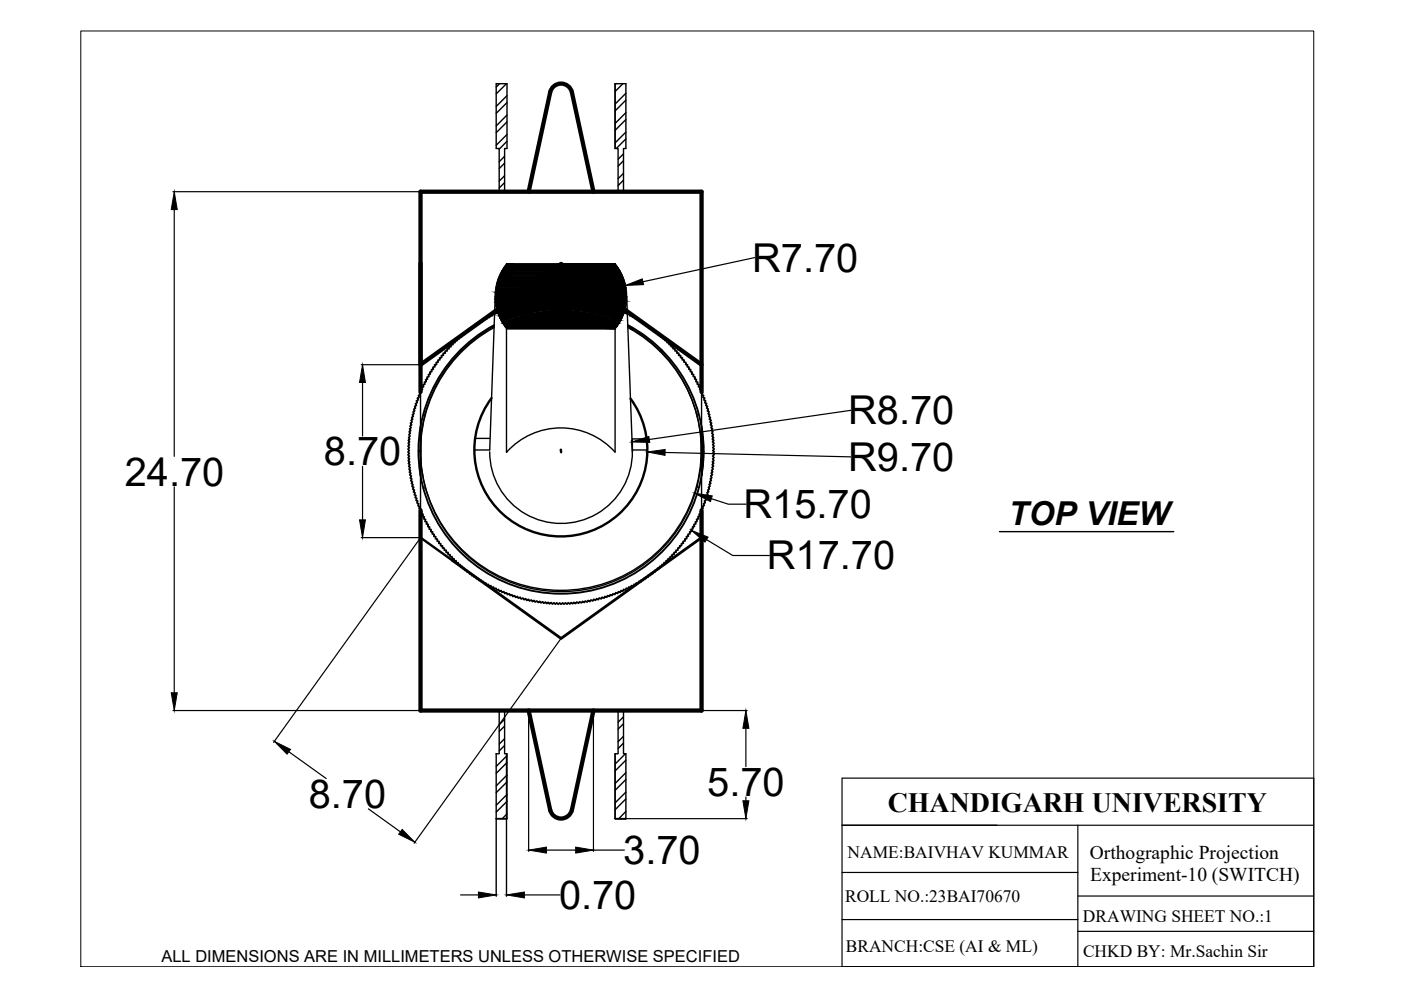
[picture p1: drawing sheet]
<svg xmlns="http://www.w3.org/2000/svg" width="297mm" height="210mm" viewBox="0 0 297 210" stroke-linecap="round" stroke-linejoin="round" font-family="sans-serif">
<!-- layer: thick continuous -->
<g fill="none" stroke="#000" stroke-width=".3">
<path d="M105.9 17.7l-.7 .8M107.4 17.7l-2.2 2.2M130.6 17.7l-.2 .2M132.1 17.7l-1.7 1.7M132.7 19.8l-2.3 2.3M107 34.6l-1.2 1.1M107 38.7l-1.2 1.2M107 33.1l-1.2 1.2M107 37.3l-1.2 1.1M107.5 21.7l-2.3 2.3M107.5 25.9l-2.3 2.2M107.5 30l-1.7 1.6"/>
<path d="M107.5 20.3l-2.3 2.3M107.5 24.4l-2.3 2.3M107.5 28.5l-2.3 2.3M132.2 34.1l-1.2 1.1M132.2 38.2l-1.2 1.2M132.2 32.6l-1.2 1.2M132.2 36.8l-1.2 1.1M132.7 21.2l-2.3 2.3M132.7 25.3l-2.3 2.3M132.7 29.4l-2 2.1M132.7 23.9l-2.3 2.3M132.7 28l-2.3 2.3"/>
<path d="M107.1 40.6h-1.3v-9.1h-.6v-13.8h2.3v13.8h-.5v9.1h.5M107.4 55.9a10.9 10.9 0 0 0 0 13.8h23.1M112.1 40.6h13.7M119 56h11.4h-23M130.4 55.9a10.9 10.9 0 0 1 0 13.8v26.1M131 40.6v-9.1h-.6v-13.8h2.3v13.8h-.5v9.1M97.6 74.2l.3 .4M104.8 69.2a29.8 29.8 0 0 0-8.9 45.1 29.8 29.8 0 0 0 46 0 29.8 29.8 0 0 0-8.8-45.1M105 62.8l-1.2 32.6h-3.2M106.5 68.3a29.8 29.8 0 0 1 24.9 .1M107.4 69.6v26.2M110.7 64.4h.1"/>
<path d="M111.2 66.4l.1 .5M119 65.9v-.5v.5M119 65.4v.5M120.5 65.5l.3 .4 .3-.4M121.8 62.8h.3M122 62.7v.3M126.8 66.4l-.2 .5M127.3 64.4h.1M129.8 67.4l.1 .5 .5-.2M130.4 64.2v1.2M131.3 68.5a29.8 29.8 0 0 0-24.7 0M132.9 62.8l1.2 32.6h3.2"/>
<path d="M133.1 69.4a29.8 29.8 0 0 1 8.9 45.2 29.8 29.8 0 0 1-46 0 29.8 29.8 0 0 1 8.8-45.1M133.6 69.2l.2 .6 .3-.3M134.1 66.8v.3M134.1 69.5v.5M140 74.6l.3-.4-.3 .4M148.7 77.3v36.7M87.7 87.2v.1M89.2 83.1v-42.5v73.4M89.2 95.7h-.5h.5M89.8 87.8l.4 .1M100.7 92.9h3.1M103.8 95.8a15.1 15.1 0 0 0 15.2 15.2 15.1 15.1 0 0 0 15.1-15.2"/>
<path d="M107.4 95.8h.1M107.5 95.8a15.4 15.4 0 0 1 22.9 0M118.8 95.4h.2M118.8 95.9h.3M118.8 95.7h.3M118.9 95.3l.1 .7M130.4 95.8h.1M133.9 93.4l.2 2.3M137.1 93.1h-3v2.8M148.2 87.8l-.5 .1M148.7 95.7h.5h-.5M150.2 87.2h.1"/>
<path d="M90.2 103.4l-.4 .1M147.8 103.2l.4 .1M211.9 112.7h37M105.2 159.8v.1M105.8 150.7v9.1h-.6M106.2 150.7l-.4 .3M107 150.7v9.1h.5v13.8h-2.3v-13.8M107 154l-1.2 1.1M107 158.1l-1.2 1.1M107 152.5l-1.2 1.2M107 156.6l-1.2 1.2M107.4 159.8v13.8"/>
<path d="M131 150.7v9.1h-.6v13.8M132.2 150.7v9.1h.5v13.8h-2.3M132.2 153.4l-1.2 1.2M132.2 157.6l-1.2 1.1M132.2 152l-1.2 1.1M132.2 156.1l-1.2 1.2M132.6 159.8l-2.2 2.2M105.2 173.7v16.3M107.4 173.7v16.3M107.5 161.7l-2.3 2.3M107.5 165.8l-2.3 2.3M107.5 169.9l-2.3 2.3"/>
<path d="M107.5 160.2l-2.3 2.3M107.5 164.3l-2.3 2.3M107.5 168.5l-2.3 2.2M107.5 172.6l-1 1M130.4 173.6h2.3h-2.3M132.7 161.2l-2.3 2.3M132.7 165.3l-2.3 2.3M132.7 169.4l-2.3 2.3M132.7 173.5l-.1 .1M132.7 163.8l-2.3 2.3M132.7 167.9l-2.3 2.3M132.7 172l-1.5 1.6"/>
</g>
<path d="M116.7 19.5l-4.6 21.1M116.7 19.5a2.36 2.36 0 0 1 2.3-1.8 2.36 2.36 0 0 1 2.2 1.8M121.2 19.5l4.6 21.1M89.2 55.8v21.5l29.8-21.3 29.7 21.3M89.2 83.1v-42.5h59.5v42.5M89.2 108.2v42.5h59.5v-42.5M112.1 150.7l4.6 21.1M125.8 150.7l-4.6 21.1M116.7 171.7a2.36 2.36 0 0 0 2.3 1.9 2.36 2.36 0 0 0 2.2-1.9" fill="none" stroke="#000" stroke-width=".91"/>
<g fill="#000" stroke="#000" stroke-width=".21">
<path d="M36.9 40.6l.7 3.8h-1.3zM132.6 60.5l3.6-1.4 .2 1.3zM106.1 67.5h1.7l-1.4 .6zM106.1 67.5l.3 .6zM119.6 63.3h.1zM118.8 63.3h.8zM118.2 65.9h1.5zM130.1 67.5h1.7l-.2 .5zM131.4 65.8l.9 .4zM131.4 65.8h1l-.1 .4zM76.9 77.3l.6 3.8h-1.3zM133.9 93.7l3.7-1.2 .2 1.3z"/>
<path d="M137.2 95.8l3.8-.5v1.2zM148.7 90.5l.2 1.2h-.2zM148.7 98.3h.4l-.2 1.3zM76.2 110.2h1.3l-.6 3.8zM146.6 112.4l3.5 1.5-.6 1zM147.2 104.6l3.8 .5-.4 1.2zM36.3 146.9h1.3l-.7 3.8zM58.2 157.2l3.4 1.7-.7 1zM158.1 150.7l.7 3.7h-1.3zM85.3 175.9l2.7 2.7-3.5-1.7zM112.1 180.2l3.8-.6v1.3zM122.1 179.6l3.7 .6-3.7 .7z"/>
<path d="M157.5 169.8h1.3l-.7 3.8zM101.4 189.1l3.8 .6-3.8 .7zM107.4 189.7l3.8-.6v1.3z"/>
<path d="M105.6 59.2l7.5 .9 1.3-.9zM105.6 59.2l7.5 .9h-7.8z"/>
<path d="M106 58.3l8.4 .9 1.2-.9zM106 58.3l8.4 .9h-8.8z"/>
<path d="M106.4 57.5l9.2 .8 1.2-.8zM106.4 57.5l9.2 .8h-9.6z"/>
<path d="M117.9 56.7h2.1zM117.9 56.7h2.1z"/>
<path d="M106.9 56.7l9.9 .8 1.1-.8zM106.9 56.7l9.9 .8h-10.4z"/>
<path d="M107.4 56l10.5 .7 1.1-.7zM107.4 56l10.5 .7h-11z"/>
<path d="M120 56.7h11zM120 56.7h11z"/>
<path d="M117.9 56.7l3.2 .8-1.1-.8zM116.8 57.5l1.1-.8 3.2 .8z"/>
<path d="M121.1 57.5h10.4zM121.1 57.5h10.4z"/>
<path d="M116.8 57.5h4.3zM116.8 57.5h4.3z"/>
<path d="M116.8 57.5l5.5 .8-1.2-.8zM115.6 58.3l1.2-.8 5.5 .8z"/>
<path d="M122.3 58.3h9.6zM122.3 58.3h9.6z"/>
<path d="M115.6 58.3h6.7zM115.6 58.3h6.7z"/>
<path d="M115.6 58.3l7.9 .9-1.2-.9zM114.4 59.2l1.2-.9 7.9 .9z"/>
<path d="M114.4 59.2h9.1zM114.4 59.2h9.1z"/>
<path d="M114.4 59.2l10.3 .9-1.2-.9zM113.2 60.1l1.2-.9 10.3 .9z"/>
<path d="M119 56h11.4l.6 .7zM119 56l1 .7h11zM117.9 56.7l1.1-.7 1 .7z"/>
<path d="M120 56.7l11.5 .8-.5-.8zM120 56.7l11.5 .8h-10.4z"/>
<path d="M121.1 57.5l10.8 .8-.4-.8zM121.1 57.5l10.8 .8h-9.6z"/>
<path d="M122.3 58.3l9.9 .9-.3-.9zM122.3 58.3l9.9 .9h-8.7z"/>
<path d="M123.5 59.2h8.7zM123.5 59.2h8.7z"/>
<path d="M123.5 59.2l9 .9-.3-.9zM123.5 59.2l9 .9h-7.8z"/>
<path d="M105 63.3h3.7zM105 63.3h3.7z"/>
<path d="M105 63.3h3.7zM105 63.3h3.7z"/>
<path d="M105 63.3h3.7zM105 63.3h3.7z"/>
<path d="M105 63.4h3.5zM105 63.4h3.5z"/>
<path d="M105 63.6h3.3zM105 63.6h3.3z"/>
<path d="M105.2 64.8l.2 .9 1.2-.9zM105.2 64.8l.2 .9z"/>
<path d="M105.4 65.7l.2 .5 1.2-.5zM105.4 65.7l.2 .5z"/>
<path d="M105.5 65.6h1.5zM105.4 65.7h1.4z"/>
<path d="M105.5 65.6h1.5zM105.5 65.6h1.5z"/>
<path d="M105.5 65.6h1.5zM105.5 65.6h1.5z"/>
<path d="M105.1 64.1l1.5 .7 .9-.7zM105.1 64.1l1.5 .7h-1.4z"/>
<path d="M105.8 65.4h1.7zM105.7 65.4h1.8z"/>
<path d="M105.7 65.4l1.3 .2 .5-.2zM105.5 65.6l.2-.2 1.3 .2z"/>
<path d="M105.1 64.1h2.5zM105.1 64.1h2.4z"/>
<path d="M106.1 67.5h1.7zM106.1 67.5h1.7z"/>
<path d="M105 63.8h3zM105 63.8h3z"/>
<path d="M105 63.8h3zM105 63.8h3z"/>
<path d="M105 63.8l2.6 .3 .4-.3zM105 63.8l2.6 .3h-2.5z"/>
<path d="M105 63.8h3zM105 63.8h3z"/>
<path d="M105 63.6h3.3zM105 63.6h3.3z"/>
<path d="M105 63.6l3 .2 .3-.2zM105 63.6l3 .2h-3z"/>
<path d="M105 63.6h3.3zM105 63.6h3.3z"/>
<path d="M106.2 65.1l1.3 .3 1-.3zM105.8 65.4l.4-.3 1.3 .3z"/>
<path d="M105 63.4h3.5zM105 63.4h3.5z"/>
<path d="M105 63.4h3.5zM105 63.4h3.5z"/>
<path d="M105 63.4l3.3 .2 .2-.2zM105 63.4l3.3 .2h-3.3z"/>
<path d="M106.3 65.1h2.2zM106.3 65.1h2.2z"/>
<path d="M106.3 65.1h2.2zM106.3 65.1h2.2z"/>
<path d="M105 63.3h3.6zM105 63.3h3.7z"/>
<path d="M105 63.3h3.6zM105 63.3l3.5 .1z"/>
<path d="M106.5 64.9l2 .2 .5-.2zM106.3 65.1l.2-.2 2 .2z"/>
<path d="M106.5 64.9h2.6zM106.5 64.9h2.5z"/>
<path d="M105.8 67l2 .5 1.4-.5zM105.8 67l2 .5h-1.7z"/>
<path d="M105 62.9l3.7 .4 .6-.4zM105 62.9l3.7 .4h-3.7z"/>
<path d="M105.8 66.9l3.4 .1 .4-.1zM105.8 66.9l3.4 .1h-3.4z"/>
<path d="M106.9 64.6l2.2 .3 .9-.3zM106.5 64.9l.4-.3 2.2 .3z"/>
<path d="M106.9 64.6h3.2zM106.9 64.6h3.1z"/>
<path d="M106.9 64.6h3.2zM106.9 64.6h3.2z"/>
<path d="M105 62l4.3 .9 1.3-.9zM105 62l4.3 .9h-4.3z"/>
<path d="M105.6 66.6l4 .3 1.1-.3zM105.6 66.6l4 .3h-3.8z"/>
<path d="M107.2 64.4l2.9 .2 .6-.2zM106.9 64.6l.3-.2 2.9 .2z"/>
<path d="M107.3 64.3h3.9zM107.2 64.4h3.5z"/>
<path d="M107.5 64.2h4.1zM107.3 64.3h3.9z"/>
<path d="M107.5 64.2h4.1zM107.5 64.2h4.1z"/>
<path d="M107.5 64.2h4.2zM107.5 64.2h4.1z"/>
<path d="M107.5 64.1h4.2zM107.5 64.1l4.2 .1z"/>
<path d="M105.1 61l5.5 1 1.3-1zM105.1 61l5.5 1h-5.6z"/>
<path d="M107.6 64.1h4.3zM107.5 64.1h4.2z"/>
<path d="M105.5 66.2l5.2 .4 1.2-.4zM105.5 66.2l5.2 .4h-5.1z"/>
<path d="M105.6 66.2h6.4zM105.5 66.2h6.4z"/>
<path d="M107.6 64.1h4.5zM107.6 64.1h4.3z"/>
<path d="M105.7 66.2h6.4zM105.6 66.2h6.4z"/>
<path d="M107.7 64h4.6zM107.6 64.1h4.5z"/>
<path d="M105.3 60.1l6.6 .9 1.2-.9zM105.3 60.1l6.6 .9h-6.8z"/>
<path d="M107.9 63.9l4.4 .1 .8-.1zM107.7 64l.2-.1 4.4 .1z"/>
<path d="M107.9 63.8h5.3zM107.9 63.8l5.2 .1z"/>
<path d="M108 63.8h5.2zM107.9 63.8h5.3z"/>
<path d="M108 63.8h5.3zM108 63.8h5.2z"/>
<path d="M108 63.8h5.4zM108 63.8h5.3z"/>
<path d="M108 63.8h5.5zM108 63.8h5.4z"/>
<path d="M106.4 65.9l5.7 .3 1.5-.3zM105.7 66.2l.7-.3 5.7 .3z"/>
<path d="M108.1 63.7h5.8zM108 63.8h5.5z"/>
<path d="M108.2 63.7h6.1zM108.1 63.7h5.8z"/>
<path d="M108.3 63.6h6.4zM108.2 63.7h6.1z"/>
<path d="M108.3 63.6h6.5zM108.3 63.6h6.4z"/>
<path d="M108.3 63.6h6.6zM108.3 63.6h6.6z"/>
<path d="M108.3 63.6h6.6zM108.3 63.6h6.5z"/>
<path d="M108.3 63.6h6.8zM108.3 63.6h6.6z"/>
<path d="M106.9 65.6l6.7 .3 1.5-.3zM106.4 65.9l.5-.3 6.7 .3z"/>
<path d="M108.4 63.5h6.9zM108.4 63.5l6.7 .1z"/>
<path d="M107 65.6h8.5zM106.9 65.6h8.2z"/>
<path d="M108.4 63.5h7.1zM108.4 63.5h6.9z"/>
<path d="M107 65.6h8.6zM107 65.6h8.5z"/>
<path d="M108.5 63.4h7.8zM108.4 63.5h7.1z"/>
<path d="M108.5 63.4h7.9zM108.5 63.4h7.8z"/>
<path d="M108.5 63.4h8zM108.5 63.4h7.9z"/>
<path d="M108.5 63.4h8.1zM108.5 63.4h8.2z"/>
<path d="M108.5 63.4h8.1zM108.5 63.4h8z"/>
<path d="M107.3 65.5h9.4zM107 65.6h8.6z"/>
<path d="M108.6 63.4h8.4zM108.6 63.4h8.1z"/>
<path d="M108.6 63.4h8.5zM108.6 63.4h8.4z"/>
<path d="M108.6 63.3h9.3zM108.6 63.3h9.4z"/>
<path d="M108.6 63.3h9.3zM108.6 63.3l8.5 .1z"/>
<path d="M107.5 65.4h10.6zM107.5 65.4h10.7z"/>
<path d="M107.5 65.4h10.6zM107.3 65.5h9.4z"/>
<path d="M108.7 63.3h9.4zM108.7 63.3h10.1z"/>
<path d="M108.7 63.3h9.4zM108.6 63.3h9.4z"/>
<path d="M108.7 63.3h10.1zM108.7 63.3h10.2z"/>
<path d="M108.7 63.3h10.2zM108.7 63.3h10.8z"/>
<path d="M118.8 63.3h.8zM118.7 63.3h.9z"/>
<path d="M118.7 63.3h1.1zM118 63.3h1.8z"/>
<path d="M107.5 65.4h12.2zM107.5 65.4h10.7z"/>
<path d="M118.2 65.9h3zM116.8 65.9h4.4z"/>
<path d="M118 63.3h1.8zM118 63.3h1.8z"/>
<path d="M118 63.3l2.4 .1zM117.5 63.4h2.9z"/>
<path d="M117.5 63.4h3.3zM117.1 63.4h3.7z"/>
<path d="M117.1 63.4h3.9zM117 63.4h4z"/>
<path d="M117 63.4h4.2zM116.8 63.4h4.4z"/>
<path d="M116.8 65.9h4.4zM116.7 65.9h4.5z"/>
<path d="M116.7 65.9l6 .2-1.5-.2zM115.3 66.1l1.4-.2 6 .2z"/>
<path d="M116.8 63.4h4.5zM116.6 63.4h4.7z"/>
<path d="M116.6 63.4h4.8zM116.4 63.4h5z"/>
<path d="M116.4 63.4h5.1zM116.3 63.4h5.2z"/>
<path d="M116.3 63.4l5.7 .1zM115.9 63.5h6.1z"/>
<path d="M115.9 63.5h6.5zM115.5 63.5h6.9z"/>
<path d="M115.5 63.5h7.1zM115.3 63.5h7.3z"/>
<path d="M115.3 63.5l7.5 .1zM115.1 63.6h7.7z"/>
<path d="M115.3 66.1h7.4zM115.2 66.1h7.5z"/>
<path d="M115.2 66.1l8.9 .2-1.4-.2zM113.8 66.3l1.4-.2 8.9 .2z"/>
<path d="M122.8 65.7h8.2zM122.8 65.7h8.2z"/>
<path d="M115.1 63.6h8zM114.8 63.6h8.3z"/>
<path d="M114.8 63.6h8.3zM114.7 63.6h8.4z"/>
<path d="M114.7 63.6l8.9 .1zM114.3 63.7h9.3z"/>
<path d="M114.3 63.7h9.7zM113.9 63.7h10.1z"/>
<path d="M113.9 63.7l10.3 .1zM113.7 63.8h10.5z"/>
<path d="M113.8 66.3h10.4zM113.7 66.3h10.5z"/>
<path d="M113.7 66.3l11.9 .3-1.4-.3zM112.3 66.6l1.4-.3 11.9 .3z"/>
<path d="M113.7 63.8h10.7zM113.5 63.8h10.9z"/>
<path d="M113.5 63.8h11.2zM113.2 63.8h11.5z"/>
<path d="M113.2 63.8l11.5 .1zM113.1 63.9h11.6z"/>
<path d="M113.1 63.9l12.1 .1zM112.7 64h12.5z"/>
<path d="M113.2 60.1h11.6zM113.2 60.1h11.6z"/>
<path d="M113.1 60.1l12.9 .9-1.2-.9zM111.9 61l1.2-.9 12.9 .9z"/>
<path d="M112.7 64h12.9zM112.3 64h13.3z"/>
<path d="M112.3 64l13.5 .1zM112.1 64.1h13.7z"/>
<path d="M112.3 66.6h13.4zM112.3 66.6h13.4z"/>
<path d="M112.3 66.6l14.7 .4-1.3-.4zM110.9 67l1.4-.4 14.7 .4z"/>
<path d="M112.1 64.1h13.9zM111.9 64.1h14.1z"/>
<path d="M111.9 61h14.1zM111.9 61h14.1z"/>
<path d="M111.9 64.1h14.2zM111.7 64.1h14.4z"/>
<path d="M111.9 61l15.4 .9-1.3-.9zM110.6 61.9l1.3-.9 15.4 .9z"/>
<path d="M111.7 64.1l14.5 .1zM111.6 64.2h14.6z"/>
<path d="M111.6 64.2h14.7zM111.6 64.2h14.7z"/>
<path d="M111.6 64.2l15.2 .1zM111.2 64.3h15.6z"/>
<path d="M111.2 64.3l16 .1zM110.7 64.4h16.5z"/>
<path d="M110.9 67h16.2zM110.8 67h16.3z"/>
<path d="M110.8 67l17.7 .4-1.4-.4zM109.4 67.4l1.4-.4 17.7 .4z"/>
<path d="M110.7 64.4h16.6zM110.6 64.4h16.7z"/>
<path d="M110.6 61.9l16.7 .1zM110.6 62h16.7z"/>
<path d="M110.6 62l18 .9-1.3-.9zM109.3 62.9l1.3-.9 18 .9z"/>
<path d="M110.6 64.4l17 .1zM110.3 64.5h17.3z"/>
<path d="M110.3 64.5l17.5 .1zM110.1 64.6h17.7z"/>
<path d="M110.1 64.6h17.8zM110 64.6h17.9z"/>
<path d="M110 64.6l18.3 .1-.4-.1zM109.6 64.7l.4-.1 18.3 .1z"/>
<path d="M109.6 64.7l18.8 .1zM109.5 64.8h18.9z"/>
<path d="M109.5 64.8l19.3 .1zM109.1 64.9h19.7z"/>
<path d="M109.4 67.4h19.1zM109.4 67.4h19.1z"/>
<path d="M109.4 67.4l20.5 .6-1.4-.6zM108 68l1.4-.6 20.5 .6z"/>
<path d="M109.3 62.9h19.4zM109.3 62.9h19.4z"/>
<path d="M109.3 62.9l20 .4-.6-.4zM108.7 63.3l.6-.4 20 .4z"/>
<path d="M109.1 64.9h19.8zM109 64.9h19.9z"/>
<path d="M109 64.9l20.1 .1zM108.8 65h20.3z"/>
<path d="M108.8 65h20.5zM108.6 65h20.7z"/>
<path d="M119.5 63.3h9.8zM119.5 63.3h9.8z"/>
<path d="M119.7 63.3l9.6 .1zM119.7 63.3l9.6 .1z"/>
<path d="M108.6 65l20.8 .1zM108.5 65.1h20.9z"/>
<path d="M120.4 63.4h8.9zM120.4 63.4h8.9z"/>
<path d="M120.8 63.4h8.5zM120.8 63.4h8.5z"/>
<path d="M121.1 63.4h8.3zM121.1 63.4h8.3z"/>
<path d="M121.2 63.4h8.2zM121.2 63.4h8.2z"/>
<path d="M108.5 65.1h20.9zM108.5 65.1h20.9z"/>
<path d="M121.4 63.4l8.1 .1zM121.4 63.4l8.1 .1z"/>
<path d="M108.5 65.1l21.3 .1-.4-.1zM108.1 65.2l.4-.1 21.3 .1z"/>
<path d="M122 63.5h7.5zM122 63.5h7.5z"/>
<path d="M122.4 63.5h7.1zM122.4 63.5h7.1z"/>
<path d="M122.7 63.5l6.9 .1zM122.7 63.5l6.9 .1z"/>
<path d="M122.8 63.6h6.8zM122.8 63.6h6.8z"/>
<path d="M123 63.6l6.7 .1zM123 63.6l6.7 .1z"/>
<path d="M123.6 63.7h6.2zM123.6 63.7h6.2z"/>
<path d="M124 63.7l5.8 .1zM124 63.7l5.8 .1z"/>
<path d="M124.3 63.8h5.6zM124.3 63.8h5.6z"/>
<path d="M108.1 65.2l22.3 .2-.6-.2zM107.5 65.4l.6-.2 22.3 .2z"/>
<path d="M108 68h21.9zM108 68h21.9z"/>
<path d="M124.4 63.8h5.5zM124.4 63.8h5.5z"/>
<path d="M124.6 63.8l5.4 .1zM124.6 63.8l5.4 .1z"/>
<path d="M108 68l23.3 .5-1.4-.5zM106.6 68.5l1.4-.5 23.3 .5z"/>
<path d="M124.7 63.9l5.4 .1zM124.7 63.9l5.4 .1z"/>
<path d="M125.2 64l5.1 .1-.2-.1zM125.2 64l5.1 .1h-4.5z"/>
<path d="M130.1 67.5l1 .5h.5zM131.1 68h.5l-.1 .1z"/>
<path d="M125.8 64.1h4.5zM125.8 64.1h4.5z"/>
<path d="M126 64.1h4.4zM126 64.1h4.4z"/>
<path d="M126.2 64.1l4.2 .1zM126.2 64.1l4.2 .1zM126.3 64.2h4.1zM126.3 64.2h4.1z"/>
<path d="M119.7 65.4l10.9 .1zM119.7 65.4l10.9 .1z"/>
<path d="M126.3 64.2h4.1zM126.3 64.2h4.1z"/>
<path d="M126.3 64.2l4.1 .1zM126.3 64.2l4.1 .1z"/>
<path d="M126.8 64.3l3.6 .1zM126.8 64.3l3.6 .1z"/>
<path d="M127.2 64.4h3.2zM127.2 64.4h3.2z"/>
<path d="M127.4 64.4l3 .1zM127.4 64.4l3 .1z"/>
<path d="M127.6 64.5h2.8zM127.6 64.5h2.8z"/>
<path d="M127.7 64.5l2.7 .1zM127.7 64.5l2.7 .1z"/>
<path d="M127.8 64.6h2.6zM127.8 64.6h2.6z"/>
<path d="M127.9 64.6l2.5 .1v-.1zM127.9 64.6l2.5 .1z"/>
<path d="M128.3 64.7l2.1 .1zM128.3 64.7l2.1 .1z"/>
<path d="M128.4 64.8h2zM128.4 64.8h2z"/>
<path d="M128.5 64.8l1.9 .1zM128.5 64.8l1.9 .1z"/>
<path d="M128.8 64.9h1.6zM128.8 64.9h1.6z"/>
<path d="M128.9 64.9l1.5 .1zM128.9 64.9l1.5 .1z"/>
<path d="M129.1 65h1.3zM129.1 65h1.3z"/>
<path d="M130.4 65.1h1.2zM130.4 65.1h1.2z"/>
<path d="M129.3 65l1.1 .1zM129.3 65l1.1 .1z"/>
<path d="M129.4 65.1h1zM129.4 65.1h1z"/>
<path d="M129.4 65.1l1 .1v-.1zM129.4 65.1l1 .1z"/>
<path d="M129.8 65.2l.6 .2v-.2zM129.8 65.2l.6 .2z"/>
<path d="M130.4 65.4h1.8zM130.4 65.4h1.8z"/>
<path d="M130.4 64.2l.2 .1zM130.4 64.2l.2 .1z"/>
<path d="M130.4 64.3l.3 .1zM130.4 64.3l.3 .1z"/>
<path d="M121.2 65.5h9.4zM121.2 65.5h9.4z"/>
<path d="M121.2 65.5h9.5zM121.2 65.5h9.5z"/>
<path d="M121.6 65.5l9.4 .1zM121.6 65.5l9.4 .1z"/>
<path d="M130.4 64.4h.4zM130.4 64.4h.4z"/>
<path d="M130.4 64.4l.5 .1zM130.4 64.4l.5 .1z"/>
<path d="M107 69.1l23.4 .6 .5-.6zM107 69.1l23.4 .6h-23z"/>
<path d="M130.4 64.5h.5zM130.4 64.5h.5z"/>
<path d="M130.4 64.5l.6 .1zM130.4 64.5l.6 .1z"/>
<path d="M122.7 65.6l8.3 .1zM122.7 65.6l8.3 .1z"/>
<path d="M130.4 64.6h.6zM130.4 64.6h.6z"/>
<path d="M130.4 64.6h.6zM130.4 64.6h.6z"/>
<path d="M130.4 64.6l.8 .1zM130.4 64.6l.8 .1h-.8z"/>
<path d="M122.8 65.7l8.7 .2-.5-.2zM122.8 65.7l8.7 .2h-7.3z"/>
<path d="M130.4 64.7l.8 .1zM130.4 64.7l.8 .1z"/>
<path d="M130.4 64.8h.9zM130.4 64.8h.9z"/>
<path d="M106.6 68.5l24.3 .6 .3-.6zM106.6 68.5l24.3 .6h-23.9zM107 69.1h23.9zM107 69.1h23.9z"/>
<path d="M130.4 64.8l1 .1zM130.4 64.8l1 .1z"/>
<path d="M106.6 68.5h24.7zM106.6 68.5h24.6z"/>
<path d="M130.4 64.9h1zM130.4 64.9h1z"/>
<path d="M130.4 64.9l1.1 .1zM130.4 64.9l1.1 .1z"/>
<path d="M124.2 65.9l8 .3-.7-.3zM124.2 65.9l8 .3h-6.5z"/>
<path d="M130.4 65h1.2zM130.4 65h1.2z"/>
<path d="M130.4 65l1.2 .1zM130.4 65l1.2 .1z"/>
<path d="M131.6 65.1h1zM131.6 65.1h1z"/>
<path d="M130.4 65.1h1.3zM130.4 65.1h1.3z"/>
<path d="M130.4 65.1l1.5 .1-.2-.1zM130.4 65.1l1.5 .1h-1.5z"/>
<path d="M130 67.5h1.8zM130 67.5h1.8z"/>
<path d="M130.4 65.2l1.8 .2-.3-.2zM130.4 65.2l1.8 .2h-1.8z"/>
<path d="M128.7 67l3.1 .5 .2-.5zM128.7 67l3.1 .5h-1.8z"/>
<path d="M128.2 66.9l3.8 .1 .1-.1zM128.2 66.9l3.8 .1h-3.3z"/>
<path d="M130.4 65.4h1.8zM130.4 65.4h1.8z"/>
<path d="M130.4 65.4l1.9 .1zM130.4 65.4l1.9 .1z"/>
<path d="M127.2 66.6l4.9 .3 .1-.3zM127.2 66.6l4.9 .3h-3.9z"/>
<path d="M125.7 66.2h6.6zM125.7 66.2h6.6z"/>
<path d="M130.6 65.5h1.7zM130.6 65.5h1.7z"/>
<path d="M130.7 65.5l1.7 .1zM130.7 65.5l1.7 .1z"/>
<path d="M125.9 66.2l6.3 .4 .1-.4zM125.9 66.2l6.3 .4h-5z"/>
<path d="M130.8 65.6l1.7 .1zM130.8 65.6l1.7 .1z"/>
<path d="M131 65.7h1.5zM131 65.7h1.5z"/>
<path d="M131 65.7l1.4 .1 .1-.1zM131 65.7l1.4 .1h-1z"/>
<path d="M124.7 60.1h7.8zM124.7 60.1h7.8z"/>
<path d="M124.8 60.1l7.9 .9-.2-.9zM124.8 60.1l7.9 .9h-6.7z"/>
<path d="M132.2 65.4l.3 .3 .1-.3zM132.2 65.4l.3 .3z"/>
<path d="M131.9 65.2l.7 .2v-.2zM131.9 65.2l.7 .2h-.4z"/>
<path d="M131.5 65h1.1zM131.5 65h1.1z"/>
<path d="M131.6 65l1 .1zM131.6 65l1 .1z"/>
<path d="M131.6 65.1l1 .1v-.1zM131.6 65.1l1 .1h-.7z"/>
<path d="M131.3 64.8l1.3 .2 .1-.2zM131.3 64.8l1.3 .2h-1.1z"/>
<path d="M131.2 64.7l1.5 .1zM131.2 64.7l1.5 .1z"/>
<path d="M131.2 64.8h1.5zM131.2 64.8h1.5z"/>
<path d="M126 61h6.7zM126 61h6.7z"/>
<path d="M126 61l6.8 .9-.1-.9zM126 61l6.8 .9h-5.5z"/>
<path d="M130.9 64.5h1.8zM130.9 64.5h1.8z"/>
<path d="M130.9 64.5l1.8 .1zM130.9 64.5l1.8 .1z"/>
<path d="M131 64.6h1.7zM131 64.6h1.7z"/>
<path d="M131 64.6l1.7 .1v-.1zM131 64.6l1.7 .1h-1.5z"/>
<path d="M130.4 64.2l2.3 .3 .1-.3zM130.4 64.2l2.3 .3h-1.8z"/>
<path d="M127.3 61.9l5.5 .1zM127.3 61.9l5.5 .1z"/>
<path d="M127.3 62l5.6 .9-.1-.9zM127.3 62l5.6 .9h-4.3z"/>
<path d="M129.9 63.8l2.9 .4v-.4zM129.9 63.8l2.9 .4h-2.4z"/>
<path d="M128.6 62.9h4.3zM128.6 62.9h4.3z"/>
<path d="M128.7 62.9l4.1 .9 .1-.9zM128.7 62.9l4.1 .9h-2.9z"/>
<path d="M148.7 98.3v1.3h.2zM148.7 99.6h.2l-.2 1.3z"/>
<path d="M148.7 91.7l.4 1.3-.2-1.3zM148.7 91.7l.4 1.3h-.4z"/>
<path d="M148.7 93l.5 1.3-.1-1.3zM148.7 93l.5 1.3h-.5z"/>
<path d="M148.7 94.3l.5 1.4v-1.4zM148.7 94.3l.5 1.4h-.5z"/>
<path d="M148.7 97l.4 1.3 .1-1.3zM148.7 97l.4 1.3h-.4z"/>
<path d="M148.7 95.7l.5 1.3v-1.3zM148.7 95.7l.5 1.3h-.5z"/>
</g>
<path d="M104.2 84.4a18.3 18.3 0 0 0 2.3 24.5 18.3 18.3 0 0 0 24.7 .1 18.3 18.3 0 0 0 2.5-24.5M89.2 114l6.7 4.8" fill="none" stroke="#000" stroke-width=".51"/>
<path d="M148.7 114l-29.7 21.4-23.1-16.6" fill="none" stroke="#000" stroke-width=".59"/>
<path d="M131.5 68.1a30.2 30.2 0 0 0-25.1 .1M133.1 68.9a30.2 30.2 0 0 1 9.3 45.9 30.2 30.2 0 0 1-46.8 0 30.2 30.2 0 0 1 9.2-45.9" fill="none" stroke="#000" stroke-width=".4"/>
<g fill="none" stroke="#000" stroke-width=".36">
<path d="M107.2 65.6l-.1 .2-.4-.2-.2 .4-.4-.2-.1 .4-.4-.1-.2 .4-.4-.2-.1 .4-.4-.1-.2 .4-.4-.1-.1 .4-.4-.1-.1 .4-.4-.1-.2 .4-.4-.1-.1 .4-.4-.1-.1 .4-.4-.1-.1 .4h-.4l-.1 .4-.4-.1-.1 .4h-.4l-.1 .4-.4-.1-.1 .5-.4-.1-.1 .4h-.4v.4h-.5v.4h-.4v.4h-.5v.4h-.4v.5h-.5v.4h-.4v.4h-.4v.4l-.4 .1v.4l-.4 .1v.4h-.4v.4l-.4 .1v.4l-.4 .1 .1 .4-.5 .1 .1 .4h-.4l.1 .5-.5 .1 .1 .4-.4 .1 .1 .4-.4 .1 .1 .4-.5 .1 .1 .4-.4 .1 .1 .4-.4 .2 .1 .4-.4 .1 .1 .2M112.1 64.1l-.1-.1-.3 .3-.3-.2-.3 .4-.3-.3-.3 .4-.3-.2-.2 .4-.4-.2-.2 .3-.4-.2-.2 .4-.4-.2-.2 .4-.3-.1-.2 .3-.4-.2-.1 .2M112.1 64.1l.2 .1 .3-.4 .3 .3 .3-.4 .3 .3 .3-.4 .3 .3 .3-.4 .3 .3 .3-.4 .3 .3 .3-.3 .3 .2 .3-.3 .3 .3 .3-.3 .3 .2 .3-.3 .3 .3 .3-.3 .3 .3 .3-.3 .3 .3 .4-.3 .3 .3 .3-.3 .3 .3 .3-.3 .3 .3 .3-.2 .3 .3 .3-.3 .3 .3 .3-.2 .3 .3 .3-.3 .3 .4 .3-.3 .3 .3 .3-.2 .3 .4 .3-.3 .3 .4 .3-.3 .3 .4 .3-.2 .3 .3 .3-.2 .1 .2M126.6 64.2l.2 .2 .3-.2 .2 .4 .4-.2 .2 .4 .4-.2 .1 .1M128.4 64.8l.1 .1 .4-.1 .2 .3 .4-.2 .2 .4 .4-.2 .1 .4 .4-.1 .2 .4 .4-.2 .2 .4 .4-.2 .1 .4 .4-.1 .2 .4 .4-.2 .1 .4 .4-.1 .2 .4 .4-.1 .1 .4 .4-.2 .1 .5 .5-.1 .1 .4 .4-.1 .1 .4 .4-.1 .1 .4 .4-.1 .1 .4h.4l.1 .4 .4-.1 .1 .4h.4l.1 .4 .4-.1 .1 .4h.4l.1 .4h.4v.4h.5v.4h.4l.1 .4h.4v.4h.4v.5h.5v.4h.4v.4h.4v.4l.4 .1v.4h.4v.5h.4v.4l.4 .1v.4h.4l-.1 .5 .5 .1-.1 .4h.4v.5l.4 .1-.1 .4 .4 .1-.1 .4 .5 .1-.1 .4 .4 .1-.2 .4 .5 .1-.1 .4 .4 .2-.1 .4 .4 .1-.2 .4 .4 .1-.1 .4 .4 .2-.1 .4 .4 .1-.2 .4 .4 .2-.1 .4 .4 .2-.2 .4 .4 .1-.2 .4 .4 .2-.2 .4 .4 .2-.2 .4 .4 .2-.2 .3 .4 .3-.2 .3 .4 .2-.2 .4 .4 .2-.3 .4 .4 .2-.2 .4 .3 .2-.2 .4 .4 .2-.3 .4 .4 .2-.3 .4 .4 .2-.3 .4 .4 .2-.3 .4 .4 .2-.3 .4 .3 .2-.2 .4 .3 .3-.3 .3 .3 .3-.2 .3 .3 .3-.3 .3 .3 .3-.3 .3 .3 .3-.3 .3 .2 .2M86.9 91.4l-.2 .2 .3 .3-.3 .2 .2 .4-.3 .3 .3 .3-.3 .3 .3 .3-.4 .3 .3 .3-.3 .3 .3 .3-.3 .3 .3 .3-.3 .3 .3 .3-.3 .3 .3 .3-.3 .4 .3 .2-.3 .3 .4 .3-.3 .4 .3 .2-.3 .4 .4 .3-.3 .3 .3 .2-.2 .4 .3 .3-.2 .3 .3 .3-.2 .3 .3 .2-.2 .4 .3 .2-.2 .4 .4 .3-.3 .3 .4 .2-.2 .4 .4 .2-.2 .4 .3 .2-.2 .4 .4 .2-.2 .4 .4 .2-.2 .4 .4 .1-.2 .4 .4 .2-.2 .4 .4 .2-.2 .4 .2 .1M90.3 80.7l.1 .2-.4 .2 .1 .4-.4 .1 .1 .4-.4 .2 .2 .4-.4 .1 .1 .4-.4 .2 .2 .4-.4 .1 .2 .4-.4 .2 .2 .4-.4 .2 .2 .4-.4 .2 .2 .4-.4 .2 .2 .3-.4 .2 .2 .4-.3 .2 .2 .4-.4 .2 .2 .4-.3 .2 .2 .4-.3 .2 .2 .4-.4 .2 .3 .4-.4 .2 .3 .4-.4 .2 .3 .4-.2 .1M151.3 95.6l.1 .2-.3 .3 .3 .3-.3 .3 .3 .3-.3 .3 .3 .3-.4 .3 .3 .3-.3 .3 .3 .3-.4 .3 .3 .3-.3 .3 .2 .4-.3 .2 .3 .4-.4 .2 .2 .4-.3 .2 .2 .4-.3 .2 .2 .4-.4 .2 .3 .4-.4 .2 .2 .4-.3 .2 .2 .4-.4 .2 .2 .3-.4 .3 .2 .3-.4 .2 .2 .4-.4 .2 .2 .4-.4 .2 .2 .4-.4 .1 .2 .4-.4 .2 .2 .4-.4 .2 .1 .4-.4 .1 .2 .4-.4 .2 .1 .4-.4 .1 .1 .4-.4 .2 .1 .4-.4 .1 .1 .4-.4 .1 .1 .4-.4 .1 .1 .5-.4 .1 .1 .4-.4 .1 .1 .4-.5 .1 .1 .4-.4 .1 .1 .4-.5 .1 .1 .4-.4 .1v.4h-.4v.4l-.4 .1v.4l-.4 .1v.4h-.4v.4l-.4 .1v.2M89 107.9h.2l-.1 .4 .4 .2-.2 .4 .4 .2-.1 .4 .4 .1-.2 .4 .4 .1-.1 .5 .4 .1-.1 .4 .4 .1-.1 .4 .4 .1-.1 .5 .4 .1-.1 .4 .4 .1-.1 .4 .5 .1-.1 .2M92 113.5v.2l.4 .1-.1 .4 .4 .1v.4l.4 .1-.1 .4 .5 .1-.1 .4h.4v.5h.4v.5h.4v.4h.4v.5h.4v.4h.4v.5h.5v.4h.4v.4h.5v.4h.4v.4h.5v.4h.4l.1 .4h.4v.4l.5-.1v.5l.5-.1v.5l.4-.1 .1 .4 .5-.1v.4l.5-.1v.5l.5-.1 .1 .4 .4-.1 .1 .4 .4-.1 .1 .4 .5-.1 .1 .4 .4-.1 .1 .4 .4-.2 .2 .4 .4-.1 .1 .4 .4-.1 .2 .4 .4-.2 .1 .4 .4-.2 .2 .4 .4-.1 .2 .4 .4-.2 .1 .4 .4-.2 .2 .4 .2-.1M142.5 117.8v.2h-.4v.4h-.4v.5h-.5v.4h-.4v.4h-.5v.4h-.4l-.1 .4h-.4v.4l-.5-.1v.5l-.4-.1-.1 .3M108.9 126.4l.2-.1 .2 .4 .4-.2 .2 .3 .4-.2 .2 .4 .4-.2 .2 .4 .3-.3 .3 .4 .2-.1"/>
<path d="M111.9 127.2l.1-.1 .3 .3 .3-.2 .3 .4 .3-.3 .3 .4 .3-.3 .3 .3 .3-.2 .3 .3 .3-.2 .2 .1M137.2 122.4l-.2-.1-.1 .4-.4-.1-.1 .4h-.4l-.1 .4-.4-.1-.2 .4-.4-.1-.1 .4-.4-.1-.1 .4-.4-.2-.2 .5-.4-.2-.1 .4-.4-.1-.2 .4-.4-.1-.1 .4-.4-.2-.2 .4-.4-.2-.2 .4-.4-.1-.1 .4-.4-.2-.2 .4-.4-.2-.2 .4-.4-.2-.2 .3-.3-.1-.3 .3-.3-.2-.2 .4-.4-.2-.2 .4-.4-.3-.2 .4-.4-.3-.2 .4-.4-.2-.2 .4-.4-.3-.2 .4-.4-.3-.2 .3-.4-.2-.3 .3-.3-.2-.3 .3-.3-.3-.3 .4-.3-.3-.3 .3-.3-.3-.3 .4-.3-.3-.3 .3-.3-.3-.3 .3-.3-.3-.3 .3-.3-.3-.4 .3-.2-.3-.4 .3-.2-.3-.4 .3-.3-.4-.3 .3-.2-.3-.4 .3-.3-.4-.3 .3-.1-.1M138.4 121.4v.3l-.4-.1-.1 .4-.4-.1-.1 .5h-.2"/>
</g>
<g fill="none" stroke="#000" stroke-width=".25">
<path d="M36.7 40.6h52.4M36.9 44.4v52.4M160 54.6l-23.7 5.1M76.6 77.3h12.5M76.9 81.1v11.3M76.9 98.9v11.3M141 95.9l39.4 1M180.4 87l-42.7 6.2M36.9 103.2v43.7M76.6 114h12.5M89.1 114.1l-31.1 43.3M149.8 114.4l5.5 3.4h7.8"/>
<path d="M150.8 105.7l3.6 1.2h3.8M118.9 135.4l-31.1 43.4M36.7 150.7h52.4M61.2 159.4l8 5.7M112.1 150.8v29.7M125.8 150.8v29.7M131.1 150.7h27.3M158.1 154.4v8.1M78.1 171.5l6.8 4.9M131.1 173.6h27.3M158.1 169v.8M97.6 189.7h3.8"/>
<path d="M111.2 189.7h7.6M115.9 180.2h6.2M125.8 180.2h6.6"/>
</g>
<path d="M17.1 6.6h261.4v198.4h-261.4z" fill="none" stroke="#000" stroke-width=".21"/>
<!-- layer: 0 -->
<path d="M178.5 165h100v40h-100zM178.5 175h100M228.5 175v30M178.5 195h50M178.5 185h50M228.5 190h50M228.5 197.5h50" fill="none" stroke="#000" stroke-width=".25"/>
<g font-size="8.4">
<text x="159.5" y="57.6">R7.70</text>
<text x="179.8" y="90">R8.70</text>
<text x="68.7" y="98.6">8.70</text>
<text x="179.8" y="99.8">R9.70</text>
<text x="26.5" y="103">24.70</text>
<text x="157.7" y="109.9">R15.70</text>
<text x="162.6" y="120.7">R17.70</text>
<text x="65.5" y="171.3">8.70</text>
<text x="150" y="168.7">5.70</text>
<text x="132.2" y="183.2">3.70</text>
<text x="118.5" y="192.7">0.70</text>
</g>
<text font-size="7" x="213.8" y="111.2">TOP VIEW</text>
<text font-size="5.9" x="188.2" y="172.2">CHANDIGARH UNIVERSITY</text>
<g font-size="4.1">
<text x="231.1" y="182">Orthographic Projection</text>
<text x="231.1" y="186.8">Experiment-10 (SWITCH)</text>
</g>
<g font-size="3.7">
<text x="179.7" y="182">NAME:BAIVHAV KUMMAR</text>
<text x="179.2" y="191.2">ROLL NO.:23BAI70670</text>
<text x="229.6" y="195.4">DRAWING SHEET NO.:1</text>
<text x="179.3" y="201.9">BRANCH:CSE (AI &amp; ML)</text>
<text x="229.6" y="202.9">CHKD BY: Mr.Sachin Sir</text>
</g>
<text font-size="3.5" x="34.2" y="203.9">ALL DIMENSIONS ARE IN MILLIMETERS UNLESS OTHERWISE SPECIFIED</text>
</svg>
